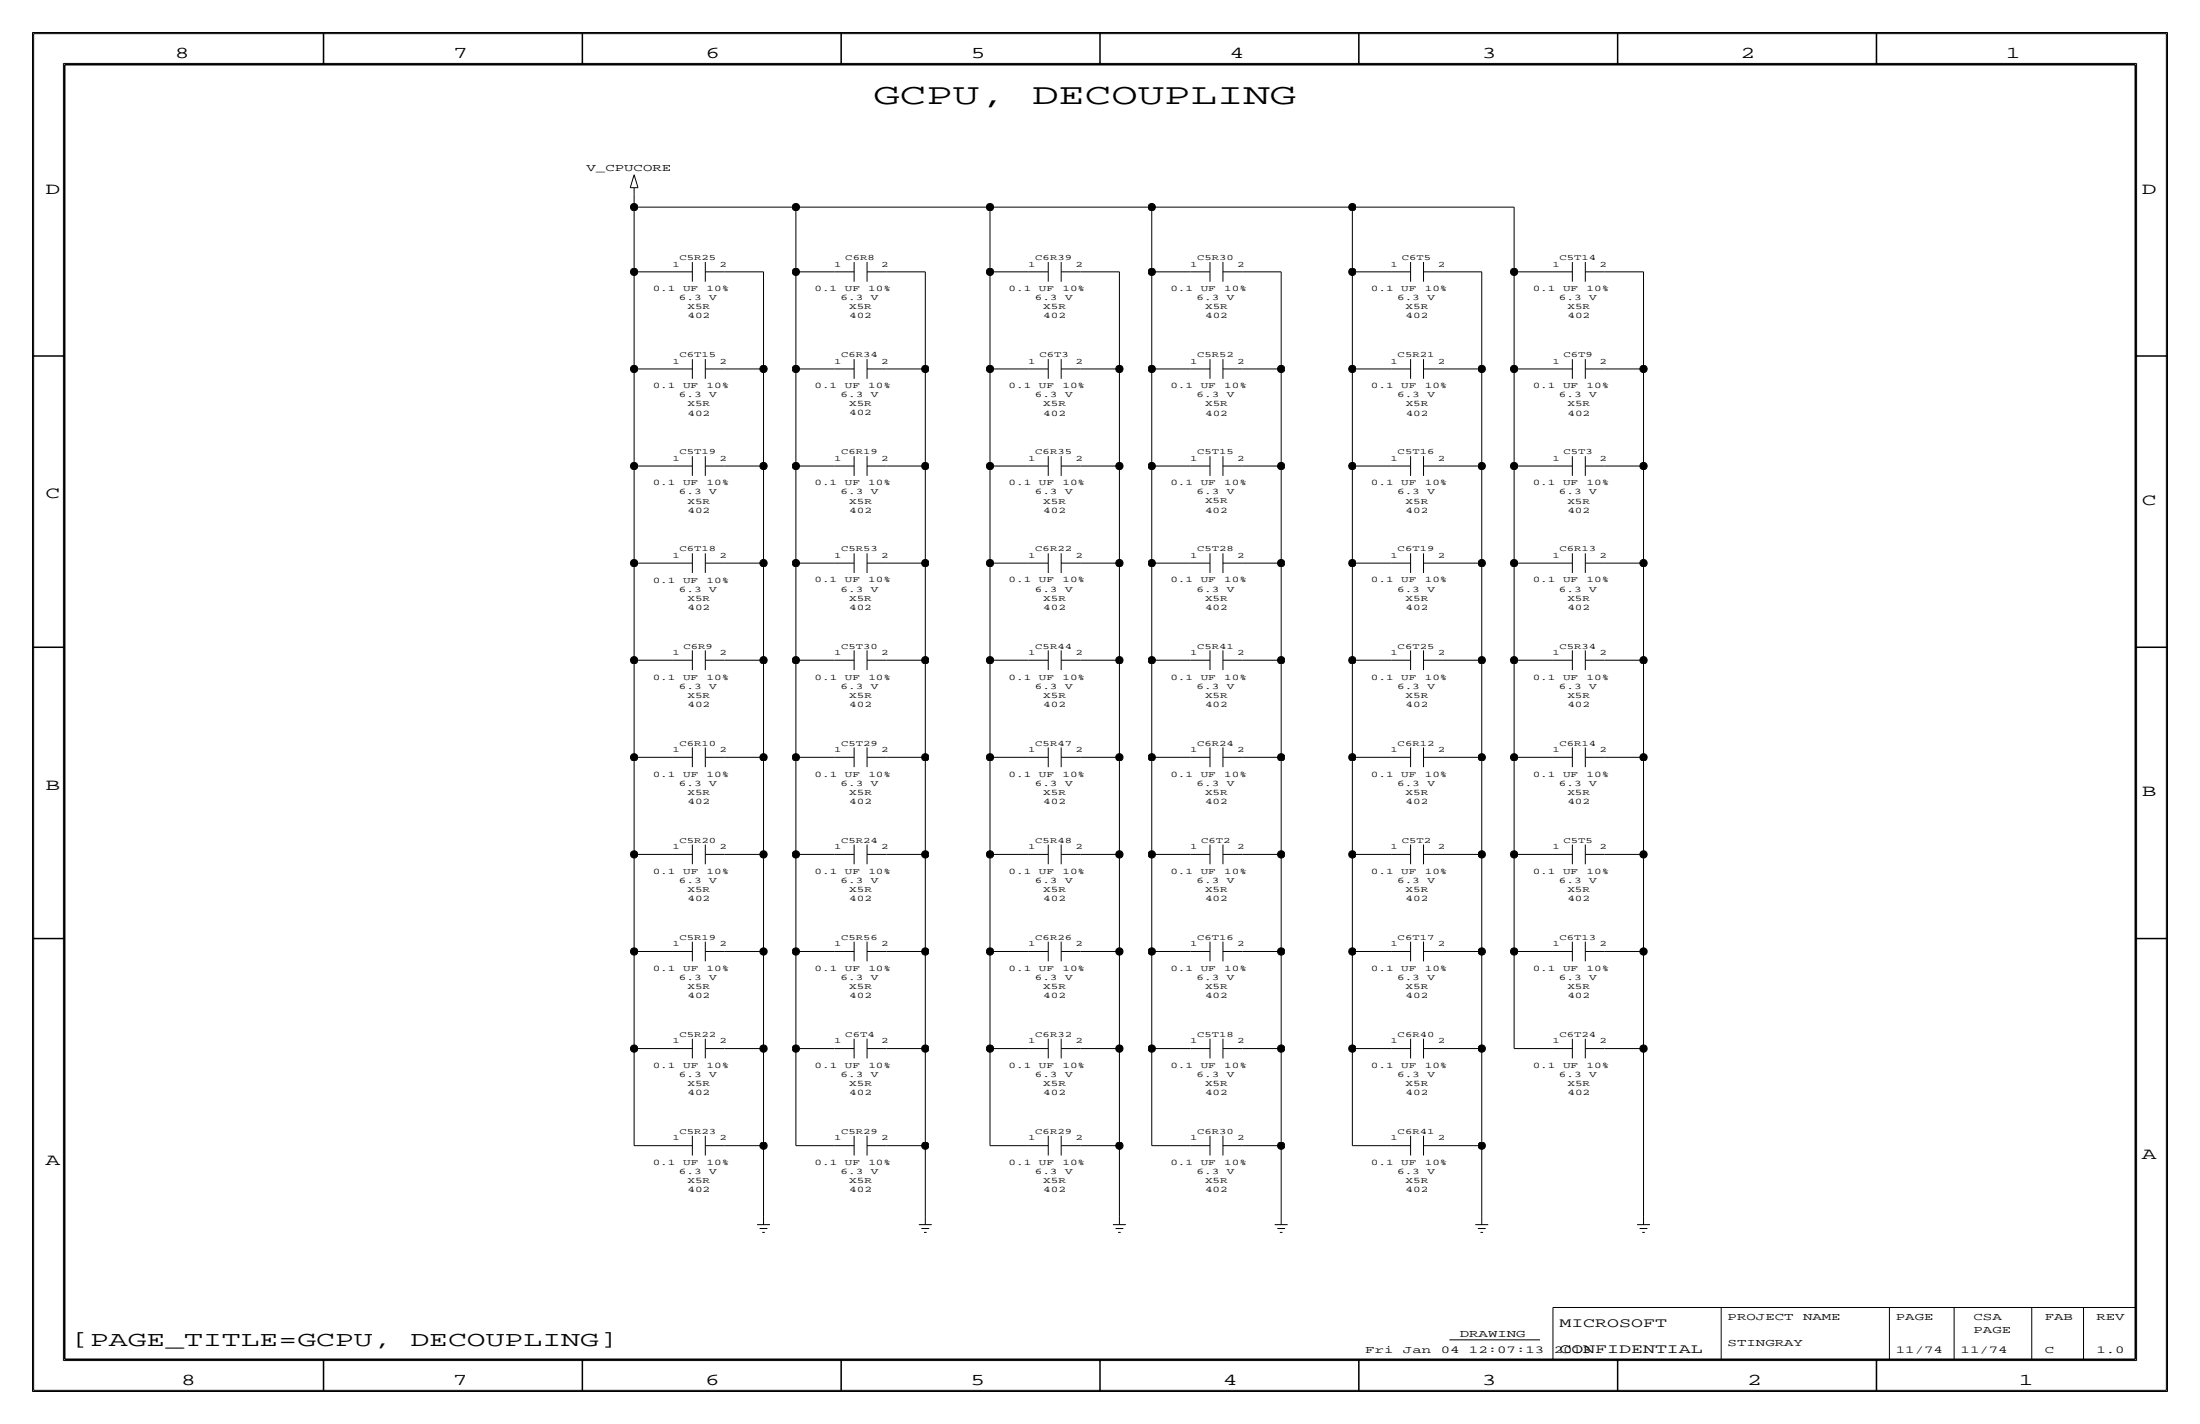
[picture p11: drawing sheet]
<svg xmlns="http://www.w3.org/2000/svg" width="432mm" height="279mm" viewBox="0 0 432 279" stroke-linecap="round" stroke-linejoin="round" font-family="sans-serif">
<!-- layer: Nets -->
<g fill="none" stroke="#000" stroke-width=".2">
<path d="M124.5 38.1v2.5zM124.5 53.3h7.6zM124.5 53.3v19.1zM124.5 40.6v12.7zM124.5 40.6h31.7zM142.2 53.3h7.7zM149.9 53.3v19.1zM156.2 53.3h7.6zM156.2 53.3v19.1zM156.2 40.6v12.7zM156.2 40.6h38.1zM174 53.3h7.6z"/>
<path d="M181.6 53.3v19.1zM194.3 53.3v19.1zM194.3 40.6v12.7zM194.3 40.6h31.8zM194.3 53.3h7.6zM212.1 53.3h7.6zM219.7 53.3v19.1zM226.1 53.3h7.6zM226.1 53.3v19.1zM226.1 40.6v12.7zM226.1 40.6h39.3zM243.8 53.3h7.7z"/>
<path d="M251.5 53.3v19.1zM265.4 53.3h7.6zM265.4 40.6h31.8zM265.4 40.6v12.7zM265.4 53.3v19.1zM283.2 53.3h7.6zM290.8 53.3v19.1zM297.2 53.3h7.6zM297.2 53.3v19.1zM297.2 40.6v12.7zM315 53.3h7.6zM322.6 53.3v19.1z"/>
<path d="M124.5 72.4h7.6zM124.5 72.4v19zM142.2 72.4h7.7zM149.9 72.4v19zM156.2 72.4h7.6zM156.2 72.4v19zM174 72.4h7.6zM181.6 72.4v19zM194.3 72.4v19zM194.3 72.4h7.6zM212.1 72.4h7.6zM219.7 72.4v19z"/>
<path d="M226.1 72.4h7.6zM226.1 72.4v19zM243.8 72.4h7.7zM251.5 72.4v19zM265.4 72.4h7.6zM265.4 72.4v19zM283.2 72.4h7.6zM290.8 72.4v19zM297.2 72.4h7.6zM297.2 72.4v19zM315 72.4h7.6zM322.6 72.4v19z"/>
<path d="M124.5 91.4h7.6zM124.5 91.4v19.1zM142.2 91.4h7.7zM149.9 91.4v19.1zM156.2 91.4h7.6zM156.2 91.4v19.1zM174 91.4h7.6zM181.6 91.4v19.1zM194.3 91.4h7.6zM194.3 91.4v19.1zM212.1 91.4h7.6zM219.7 91.4v19.1z"/>
<path d="M226.1 91.4v19.1zM226.1 91.4h7.6zM243.8 91.4h7.7zM251.5 91.4v19.1zM265.4 91.4h7.6zM265.4 91.4v19.1zM283.2 91.4h7.6zM290.8 91.4v19.1zM297.2 91.4h7.6zM297.2 91.4v19.1zM315 91.4h7.6zM322.6 91.4v19.1z"/>
<path d="M124.5 110.5h7.6zM124.5 110.5v19zM142.2 110.5h7.7zM149.9 110.5v19zM156.2 110.5h7.6zM156.2 110.5v19zM174 110.5h7.6zM181.6 110.5v19zM194.3 110.5v19zM194.3 110.5h7.6zM212.1 110.5h7.6zM219.7 110.5v19z"/>
<path d="M226.1 110.5h7.6zM226.1 110.5v19zM243.8 110.5h7.7zM251.5 110.5v19zM265.4 110.5h7.6zM265.4 110.5v19zM283.2 110.5h7.6zM290.8 110.5v19zM297.2 110.5h7.6zM297.2 110.5v19zM315 110.5h7.6zM322.6 110.5v19z"/>
<path d="M124.5 129.5h7.6zM124.5 129.5v19.1zM142.2 129.5h7.7zM149.9 129.5v19.1zM156.2 129.5h7.6zM156.2 129.5v19.1zM174 129.5h7.6zM181.6 129.5v19.1zM194.3 129.5v19.1zM194.3 129.5h7.6zM212.1 129.5h7.6zM219.7 129.5v19.1z"/>
<path d="M226.1 129.5h7.6zM226.1 129.5v19.1zM243.8 129.5h7.7zM251.5 129.5v19.1zM265.4 129.5h7.6zM265.4 129.5v19.1zM283.2 129.5h7.6zM290.8 129.5v19.1zM297.2 129.5h7.6zM297.2 129.5v19.1zM315 129.5h7.6zM322.6 129.5v19.1z"/>
<path d="M124.5 148.6h7.6zM124.5 148.6v19zM142.2 148.6h7.7zM149.9 148.6v19zM156.2 148.6h7.6zM156.2 148.6v19zM174 148.6h7.6zM181.6 148.6v19zM194.3 148.6h7.6zM194.3 148.6v19zM212.1 148.6h7.6zM219.7 148.6v19z"/>
<path d="M226.1 148.6h7.6zM226.1 148.6v19zM243.8 148.6h7.7zM251.5 148.6v19zM265.4 148.6h7.7zM265.4 148.6v19zM283.2 148.6h7.6zM290.8 148.6v19zM297.2 148.6h7.6zM297.2 148.6v19zM315 148.6h7.6zM322.6 148.6v19z"/>
<path d="M124.5 167.6h7.6zM124.5 167.6v19.1zM142.2 167.6h7.7zM149.9 167.6v19.1zM156.2 167.6h7.6zM156.2 167.6v19.1zM174 167.6h7.6zM181.6 167.6v19.1zM194.3 167.6h7.6zM194.3 167.6v19.1zM212.1 167.6h7.6zM219.7 167.6v19.1z"/>
<path d="M226.1 167.6h7.6zM226.1 167.6v19.1zM243.8 167.6h7.7zM251.5 167.6v19.1zM265.4 167.6h7.7zM265.4 167.6v19.1zM283.2 167.6h7.6zM290.8 167.6v19.1zM297.2 167.6h7.6zM297.2 167.6v19.1zM315 167.6h7.6zM322.6 167.6v19.1z"/>
<path d="M124.5 186.7h7.6zM124.5 186.7v19zM142.2 186.7h7.7zM149.9 186.7v19zM156.2 186.7h7.6zM156.2 186.7v19zM174 186.7h7.6zM181.6 186.7v19zM194.3 186.7h7.6zM194.3 186.7v19zM212.1 186.7h7.6zM219.7 186.7v19z"/>
<path d="M226.1 186.7h7.6zM226.1 186.7v19zM243.8 186.7h7.7zM251.5 186.7v19zM265.4 186.7h7.7zM265.4 186.7v19zM283.2 186.7h7.6zM290.8 186.7v19zM297.2 186.7h7.6zM297.2 186.7v19zM315 186.7h7.6zM322.6 186.7v19z"/>
<path d="M124.5 205.7h7.6zM124.5 205.7v19.1zM142.2 205.7h7.7zM149.9 205.7v19.1zM156.2 205.7h7.6zM156.2 205.7v19.1zM174 205.7h7.6zM181.6 205.7v19.1zM194.3 205.7h7.6zM194.3 205.7v19.1zM212.1 205.7h7.6zM219.7 205.7v19.1z"/>
<path d="M226.1 205.7h7.6zM226.1 205.7v19.1zM243.8 205.7h7.7zM251.5 205.7v19.1zM265.4 205.7h7.7zM265.4 205.7v19.1zM283.2 205.7h7.6zM290.8 205.7v19.1zM297.2 205.7h7.6zM315 205.7h7.6zM322.6 205.7v33.1zM124.5 224.8h7.6z"/>
<path d="M142.2 224.8h7.7zM149.9 224.8v14zM156.2 224.8h7.6zM174 224.8h7.6zM181.6 224.8v14zM194.3 224.8h7.6zM212.1 224.8h7.6zM219.7 224.8v14zM226.1 224.8h7.6zM243.8 224.8h7.7zM251.5 224.8v14zM265.4 224.8h7.7z"/>
<path d="M283.2 224.8h7.6zM290.8 224.8v14z"/>
</g>
<g fill="#000" stroke="#000" stroke-width=".2">
<circle cx="124.5" cy="40.6" r=".72"/>
<circle cx="124.5" cy="53.3" r=".72"/>
<circle cx="156.2" cy="40.6" r=".72"/>
<circle cx="156.2" cy="53.3" r=".72"/>
<circle cx="194.3" cy="40.6" r=".72"/>
<circle cx="194.3" cy="53.3" r=".72"/>
<circle cx="226.1" cy="40.6" r=".72"/>
<circle cx="226.1" cy="53.3" r=".72"/>
<circle cx="265.4" cy="53.3" r=".72"/>
<circle cx="265.4" cy="40.6" r=".72"/>
<circle cx="297.2" cy="53.3" r=".72"/>
<circle cx="124.5" cy="72.4" r=".72"/>
<circle cx="149.9" cy="72.4" r=".72"/>
<circle cx="156.2" cy="72.4" r=".72"/>
<circle cx="181.6" cy="72.4" r=".72"/>
<circle cx="194.3" cy="72.4" r=".72"/>
<circle cx="219.7" cy="72.4" r=".72"/>
<circle cx="226.1" cy="72.4" r=".72"/>
<circle cx="251.5" cy="72.4" r=".72"/>
<circle cx="265.4" cy="72.4" r=".72"/>
<circle cx="290.8" cy="72.4" r=".72"/>
<circle cx="297.2" cy="72.4" r=".72"/>
<circle cx="322.6" cy="72.4" r=".72"/>
<circle cx="124.5" cy="91.4" r=".72"/>
<circle cx="149.9" cy="91.4" r=".72"/>
<circle cx="156.2" cy="91.4" r=".72"/>
<circle cx="181.6" cy="91.4" r=".72"/>
<circle cx="194.3" cy="91.4" r=".72"/>
<circle cx="219.7" cy="91.4" r=".72"/>
<circle cx="226.1" cy="91.4" r=".72"/>
<circle cx="251.5" cy="91.4" r=".72"/>
<circle cx="265.4" cy="91.4" r=".72"/>
<circle cx="290.8" cy="91.4" r=".72"/>
<circle cx="297.2" cy="91.4" r=".72"/>
<circle cx="322.6" cy="91.4" r=".72"/>
<circle cx="124.5" cy="110.5" r=".72"/>
<circle cx="149.9" cy="110.5" r=".72"/>
<circle cx="156.2" cy="110.5" r=".72"/>
<circle cx="181.6" cy="110.5" r=".72"/>
<circle cx="194.3" cy="110.5" r=".72"/>
<circle cx="219.7" cy="110.5" r=".72"/>
<circle cx="226.1" cy="110.5" r=".72"/>
<circle cx="251.5" cy="110.5" r=".72"/>
<circle cx="265.4" cy="110.5" r=".72"/>
<circle cx="290.8" cy="110.5" r=".72"/>
<circle cx="297.2" cy="110.5" r=".72"/>
<circle cx="322.6" cy="110.5" r=".72"/>
<circle cx="124.5" cy="129.5" r=".72"/>
<circle cx="149.9" cy="129.5" r=".72"/>
<circle cx="156.2" cy="129.5" r=".72"/>
<circle cx="181.6" cy="129.5" r=".72"/>
<circle cx="194.3" cy="129.5" r=".72"/>
<circle cx="219.7" cy="129.5" r=".72"/>
<circle cx="226.1" cy="129.5" r=".72"/>
<circle cx="251.5" cy="129.5" r=".72"/>
<circle cx="265.4" cy="129.5" r=".72"/>
<circle cx="290.8" cy="129.5" r=".72"/>
<circle cx="297.2" cy="129.5" r=".72"/>
<circle cx="322.6" cy="129.5" r=".72"/>
<circle cx="124.5" cy="148.6" r=".72"/>
<circle cx="149.9" cy="148.6" r=".72"/>
<circle cx="156.2" cy="148.6" r=".72"/>
<circle cx="181.6" cy="148.6" r=".72"/>
<circle cx="194.3" cy="148.6" r=".72"/>
<circle cx="219.7" cy="148.6" r=".72"/>
<circle cx="226.1" cy="148.6" r=".72"/>
<circle cx="251.5" cy="148.6" r=".72"/>
<circle cx="265.4" cy="148.6" r=".72"/>
<circle cx="290.8" cy="148.6" r=".72"/>
<circle cx="297.2" cy="148.6" r=".72"/>
<circle cx="322.6" cy="148.6" r=".72"/>
<circle cx="124.5" cy="167.6" r=".72"/>
<circle cx="149.9" cy="167.6" r=".72"/>
<circle cx="156.2" cy="167.6" r=".72"/>
<circle cx="181.6" cy="167.6" r=".72"/>
<circle cx="194.3" cy="167.6" r=".72"/>
<circle cx="219.7" cy="167.6" r=".72"/>
<circle cx="226.1" cy="167.6" r=".72"/>
<circle cx="251.5" cy="167.6" r=".72"/>
<circle cx="265.4" cy="167.6" r=".72"/>
<circle cx="290.8" cy="167.6" r=".72"/>
<circle cx="297.2" cy="167.6" r=".72"/>
<circle cx="322.6" cy="167.6" r=".72"/>
<circle cx="124.5" cy="186.7" r=".72"/>
<circle cx="149.9" cy="186.7" r=".72"/>
<circle cx="156.2" cy="186.7" r=".72"/>
<circle cx="181.6" cy="186.7" r=".72"/>
<circle cx="194.3" cy="186.7" r=".72"/>
<circle cx="219.7" cy="186.7" r=".72"/>
<circle cx="226.1" cy="186.7" r=".72"/>
<circle cx="251.5" cy="186.7" r=".72"/>
<circle cx="265.4" cy="186.7" r=".72"/>
<circle cx="290.8" cy="186.7" r=".72"/>
<circle cx="297.2" cy="186.7" r=".72"/>
<circle cx="322.6" cy="186.7" r=".72"/>
<circle cx="124.5" cy="205.7" r=".72"/>
<circle cx="149.9" cy="205.7" r=".72"/>
<circle cx="156.2" cy="205.7" r=".72"/>
<circle cx="181.6" cy="205.7" r=".72"/>
<circle cx="194.3" cy="205.7" r=".72"/>
<circle cx="219.7" cy="205.7" r=".72"/>
<circle cx="226.1" cy="205.7" r=".72"/>
<circle cx="251.5" cy="205.7" r=".72"/>
<circle cx="265.4" cy="205.7" r=".72"/>
<circle cx="290.8" cy="205.7" r=".72"/>
<circle cx="322.6" cy="205.7" r=".72"/>
<circle cx="149.9" cy="224.8" r=".72"/>
<circle cx="181.6" cy="224.8" r=".72"/>
<circle cx="219.7" cy="224.8" r=".72"/>
<circle cx="251.5" cy="224.8" r=".72"/>
<circle cx="290.8" cy="224.8" r=".72"/>
</g>
<!-- layer: Components -->
<g fill="none" stroke="#000" stroke-width=".2">
<path d="M123.7 36.8h1.5zM124.5 34.3l-.8 2.5zM124.5 36.8v1.3zM124.5 34.3l.7 2.5zM132.1 53.3h3.8zM135.9 51.4v3.9zM138.4 53.3h3.8zM138.4 51.4v3.9zM163.8 53.3h3.8zM167.6 51.4v3.9zM170.2 53.3h3.8zM170.2 51.4v3.9z"/>
<path d="M201.9 53.3h3.8zM205.7 51.4v3.9zM208.3 53.3h3.8zM208.3 51.4v3.9zM233.7 53.3h3.8zM237.5 51.4v3.9zM240 53.3h3.8zM240 51.4v3.9zM273 53.3h3.9zM276.9 51.4v3.9zM279.4 53.3h3.8zM279.4 51.4v3.9z"/>
<path d="M304.8 53.3h3.8zM308.6 51.4v3.9zM311.1 53.3h3.9zM311.1 51.4v3.9zM132.1 72.4h3.8zM135.9 70.5v3.8zM138.4 72.4h3.8zM138.4 70.5v3.8zM163.8 72.4h3.8zM167.6 70.5v3.8zM170.2 72.4h3.8zM170.2 70.5v3.8z"/>
<path d="M201.9 72.4h3.8zM205.7 70.5v3.8zM208.3 72.4h3.8zM208.3 70.5v3.8zM233.7 72.4h3.8zM237.5 70.5v3.8zM240 72.4h3.8zM240 70.5v3.8zM273 72.4h3.9zM276.9 70.5v3.8zM279.4 72.4h3.8zM279.4 70.5v3.8z"/>
<path d="M304.8 72.4h3.8zM308.6 70.5v3.8zM311.1 72.4h3.9zM311.1 70.5v3.8zM132.1 91.4h3.8zM135.9 89.5v3.9zM138.4 91.4h3.8zM138.4 89.5v3.9zM163.8 91.4h3.8zM167.6 89.5v3.9zM170.2 91.4h3.8zM170.2 89.5v3.9z"/>
<path d="M201.9 91.4h3.8zM205.7 89.5v3.9zM208.3 91.4h3.8zM208.3 89.5v3.9zM233.7 91.4h3.8zM237.5 89.5v3.9zM240 91.4h3.8zM240 89.5v3.9zM273 91.4h3.9zM276.9 89.5v3.9zM279.4 91.4h3.8zM279.4 89.5v3.9z"/>
<path d="M304.8 91.4h3.8zM308.6 89.5v3.9zM311.1 91.4h3.9zM311.1 89.5v3.9zM132.1 110.5h3.8zM135.9 108.6v3.8zM138.4 110.5h3.8zM138.4 108.6v3.8zM163.8 110.5h3.8zM167.6 108.6v3.8zM170.2 110.5h3.8zM170.2 108.6v3.8z"/>
<path d="M201.9 110.5h3.8zM205.7 108.6v3.8zM208.3 110.5h3.8zM208.3 108.6v3.8zM233.7 110.5h3.8zM237.5 108.6v3.8zM240 110.5h3.8zM240 108.6v3.8zM273 110.5h3.9zM276.9 108.6v3.8zM279.4 110.5h3.8zM279.4 108.6v3.8z"/>
<path d="M304.8 110.5h3.8zM308.6 108.6v3.8zM311.1 110.5h3.9zM311.1 108.6v3.8zM132.1 129.5h3.8zM135.9 127.6v3.9zM138.4 129.5h3.8zM138.4 127.6v3.9zM163.8 129.5h3.8zM167.6 127.6v3.9zM170.2 129.5h3.8zM170.2 127.6v3.9z"/>
<path d="M201.9 129.5h3.8zM205.7 127.6v3.9zM208.3 129.5h3.8zM208.3 127.6v3.9zM233.7 129.5h3.8zM237.5 127.6v3.9zM240 129.5h3.8zM240 127.6v3.9zM273 129.5h3.9zM276.9 127.6v3.9zM279.4 129.5h3.8zM279.4 127.6v3.9z"/>
<path d="M304.8 129.5h3.8zM308.6 127.6v3.9zM311.1 129.5h3.9zM311.1 127.6v3.9zM132.1 148.6h3.8zM135.9 146.7v3.8zM138.4 148.6h3.8zM138.4 146.7v3.8zM163.8 148.6h3.8zM167.6 146.7v3.8zM170.2 148.6h3.8zM170.2 146.7v3.8z"/>
<path d="M201.9 148.6h3.8zM205.7 146.7v3.8zM208.3 148.6h3.8zM208.3 146.7v3.8zM233.7 148.6h3.8zM237.5 146.7v3.8zM240 148.6h3.8zM240 146.7v3.8zM273 148.6h3.9zM276.9 146.7v3.8zM279.4 148.6h3.8zM279.4 146.7v3.8z"/>
<path d="M304.8 148.6h3.8zM308.6 146.7v3.8zM311.1 148.6h3.9zM311.1 146.7v3.8zM132.1 167.6h3.8zM135.9 165.7v3.9zM138.4 167.6h3.8zM138.4 165.7v3.9zM163.8 167.6h3.8zM167.6 165.7v3.9zM170.2 167.6h3.8zM170.2 165.7v3.9z"/>
<path d="M201.9 167.6h3.8zM205.7 165.7v3.9zM208.3 167.6h3.8zM208.3 165.7v3.9zM233.7 167.6h3.8zM237.5 165.7v3.9zM240 167.6h3.8zM240 165.7v3.9zM273 167.6h3.9zM276.9 165.7v3.9zM279.4 167.6h3.8zM279.4 165.7v3.9z"/>
<path d="M304.8 167.6h3.8zM308.6 165.7v3.9zM311.1 167.6h3.9zM311.1 165.7v3.9zM132.1 186.7h3.8zM135.9 184.8v3.8zM138.4 186.7h3.8zM138.4 184.8v3.8zM163.8 186.7h3.8zM167.6 184.8v3.8zM170.2 186.7h3.8zM170.2 184.8v3.8z"/>
<path d="M201.9 186.7h3.8zM205.7 184.8v3.8zM208.3 186.7h3.8zM208.3 184.8v3.8zM233.7 186.7h3.8zM237.5 184.8v3.8zM240 186.7h3.8zM240 184.8v3.8zM273 186.7h3.9zM276.9 184.8v3.8zM279.4 186.7h3.8zM279.4 184.8v3.8z"/>
<path d="M304.8 186.7h3.8zM308.6 184.8v3.8zM311.1 186.7h3.9zM311.1 184.8v3.8zM132.1 205.7h3.8zM135.9 203.8v3.9zM138.4 205.7h3.8zM138.4 203.8v3.9zM163.8 205.7h3.8zM167.6 203.8v3.9zM170.2 205.7h3.8zM170.2 203.8v3.9z"/>
<path d="M201.9 205.7h3.8zM205.7 203.8v3.9zM208.3 205.7h3.8zM208.3 203.8v3.9zM233.7 205.7h3.8zM237.5 203.8v3.9zM240 205.7h3.8zM240 203.8v3.9zM273 205.7h3.9zM276.9 203.8v3.9zM279.4 205.7h3.8zM279.4 203.8v3.9z"/>
<path d="M304.8 205.7h3.8zM308.6 203.8v3.9zM311.1 205.7h3.9zM311.1 203.8v3.9zM132.1 224.8h3.8zM135.9 222.9v3.8zM138.4 224.8h3.8zM138.4 222.9v3.8zM149.9 238.8v1.5zM163.8 224.8h3.8zM167.6 222.9v3.8zM170.2 224.8h3.8z"/>
<path d="M170.2 222.9v3.8zM181.6 238.8v1.5zM201.9 224.8h3.8zM205.7 222.9v3.8zM208.3 224.8h3.8zM208.3 222.9v3.8zM219.7 238.8v1.5zM233.7 224.8h3.8zM237.5 222.9v3.8zM240 224.8h3.8zM240 222.9v3.8zM251.5 238.8v1.5z"/>
<path d="M273 224.8h3.9zM276.9 222.9v3.8zM279.4 224.8h3.8zM279.4 222.9v3.8zM290.8 238.8v1.5zM322.6 238.8v1.5zM148.6 240.3h2.5zM149.1 241h1.5zM149.6 241.8h.5zM180.3 240.3h2.6zM180.8 241h1.6zM181.4 241.8h.5z"/>
<path d="M218.4 240.3h2.6zM218.9 241h1.6zM219.5 241.8h.5zM250.2 240.3h2.5zM250.7 241h1.5zM251.2 241.8h.5zM289.6 240.3h2.5zM290.1 241h1.5zM290.6 241.8h.5zM321.3 240.3h2.5zM321.8 241h1.5zM322.3 241.8h.5z"/>
<path d="M284.5 262.9h17.8z"/>
</g>
<!-- layer: Page Border and Title Block -->
<g fill="none" stroke="#000" stroke-width=".3">
<path d="M6.3 6.3v266.7zM6.4 6.3h419zM12.7 12.7h406.4zM12.7 12.7v254zM63.5 6.3v6.4zM114.3 6.3v6.4zM165.1 6.3v6.4zM215.9 6.3v6.4zM266.7 6.3v6.4zM317.5 6.3v6.4zM368.3 6.3v6.4zM419.1 12.7v254z"/>
<path d="M425.4 6.3v266.7zM6.3 69.8h6.4zM419.1 69.8h6.3zM6.3 127h6.4zM419.1 127h6.3zM6.3 184.1h6.4zM419.1 184.1h6.3zM6.4 273h419zM12.7 266.7h406.4zM63.5 266.7v6.3zM114.3 266.7v6.3zM165.1 266.7v6.3z"/>
<path d="M215.9 266.7v6.3zM266.7 266.7v6.3zM317.5 266.7v6.3zM368.3 266.7v6.3z"/>
</g>
<g fill="none" stroke="#000" stroke-width=".2">
<path d="M6.6 6.6h418.6zM6.6 6.6v266.2zM12.4 12.4v254.6zM12.4 12.4h407zM419.4 12.4v254.6zM425.2 6.6v266.2zM304.8 256.5v10.2zM304.8 256.5h114.3zM337.8 256.5v10.2zM370.8 256.5v10.2zM383.5 256.5v10.2zM398.8 256.5v10.2z"/>
<path d="M408.9 256.5v10.2zM6.6 272.8h418.6zM12.4 267h407z"/>
</g>
<g font-size="5.8">
<text x="171.4" y="20.3">GCPU,</text>
<text x="202.6" y="20.3">DECOUPLING</text>
</g>
<g font-size="4.2">
<text x="14" y="264.2">[PAGE_TITLE=GCPU,</text>
<text x="80.6" y="264.2">DECOUPLING]</text>
</g>
<g font-size="3.3">
<text x="34.3" y="11.4">8</text>
<text x="88.9" y="11.4">7</text>
<text x="138.5" y="11.4">6</text>
<text x="190.5" y="11.4">5</text>
<text x="241.3" y="11.4">4</text>
<text x="290.8" y="11.4">3</text>
<text x="341.6" y="11.4">2</text>
<text x="393.7" y="11.4">1</text>
<text x="8.9" y="38.1">D</text>
<text x="420.4" y="38.1">D</text>
<text x="8.9" y="97.8">C</text>
<text x="420.4" y="99.1">C</text>
<text x="8.9" y="154.9">B</text>
<text x="420.4" y="156.2">B</text>
<text x="420.4" y="227.3">A</text>
<text x="8.9" y="228.6">A</text>
<text x="35.6" y="271.8">8</text>
<text x="88.9" y="271.8">7</text>
<text x="138.4" y="271.8">6</text>
<text x="190.5" y="271.8">5</text>
<text x="240" y="271.8">4</text>
<text x="290.8" y="271.8">3</text>
<text x="342.9" y="271.8">2</text>
<text x="396.2" y="271.8">1</text>
</g>
<g font-size="2.6">
<text x="306.1" y="260.4">MICROSOFT</text>
<text x="306.1" y="265.4">CONFIDENTIAL</text>
</g>
<g font-size="2.1">
<text x="115.1" y="33.6">V_CPUCORE</text>
<text x="286.5" y="262.4">DRAWING</text>
<text x="339.1" y="259.1">PROJECT</text>
<text x="353.9" y="259.1">NAME</text>
<text x="372.1" y="259.1">PAGE</text>
<text x="387.4" y="259.1">CSA</text>
<text x="387.4" y="261.6">PAGE</text>
<text x="401.3" y="259.1">FAB</text>
<text x="411.5" y="259.1">REV</text>
<text x="268" y="265.4">Fri</text>
<text x="275.4" y="265.4">Jan</text>
<text x="282.8" y="265.4">04</text>
<text x="288.3" y="265.4">12:07:13</text>
<text x="305" y="265.4">2013</text>
<text x="339.1" y="264.2">STINGRAY</text>
<text x="372.1" y="265.4">11/74</text>
<text x="384.8" y="265.4">11/74</text>
<text x="401.3" y="265.4">C</text>
<text x="411.5" y="265.4">1.0</text>
</g>
<g font-size="1.7">
<text x="128.1" y="57.1">0.1</text>
<text x="133.2" y="58.9">6.3</text>
<text x="134.1" y="57.1">UF</text>
<text x="138.7" y="57.1">10%</text>
<text x="139.2" y="58.9">V</text>
<text x="159.9" y="57.1">0.1</text>
<text x="165" y="58.9">6.3</text>
<text x="165.8" y="57.1">UF</text>
<text x="170.4" y="57.1">10%</text>
<text x="170.9" y="58.9">V</text>
<text x="198" y="57.1">0.1</text>
<text x="203.1" y="58.9">6.3</text>
<text x="203.9" y="57.1">UF</text>
<text x="208.5" y="57.1">10%</text>
<text x="209.1" y="58.9">V</text>
<text x="229.7" y="57.2">0.1</text>
<text x="234.8" y="58.9">6.3</text>
<text x="235.7" y="57.2">UF</text>
<text x="240.3" y="57.2">10%</text>
<text x="240.8" y="58.9">V</text>
<text x="269.1" y="57.1">0.1</text>
<text x="274.2" y="58.9">6.3</text>
<text x="275" y="57.1">UF</text>
<text x="279.7" y="57.1">10%</text>
<text x="280.2" y="58.9">V</text>
<text x="300.8" y="57.1">0.1</text>
<text x="306" y="58.9">6.3</text>
<text x="306.8" y="57.1">UF</text>
<text x="311.4" y="57.1">10%</text>
<text x="311.9" y="58.9">V</text>
<text x="134.9" y="60.7">X5R</text>
<text x="134.9" y="62.5">402</text>
<text x="166.7" y="62.5">402</text>
<text x="166.7" y="60.7">X5R</text>
<text x="204.8" y="62.5">402</text>
<text x="204.8" y="60.7">X5R</text>
<text x="236.5" y="60.7">X5R</text>
<text x="236.5" y="62.5">402</text>
<text x="275.9" y="60.7">X5R</text>
<text x="275.9" y="62.5">402</text>
<text x="307.6" y="62.5">402</text>
<text x="307.6" y="60.7">X5R</text>
<text x="128.1" y="76.2">0.1</text>
<text x="133.2" y="78">6.3</text>
<text x="134.1" y="76.2">UF</text>
<text x="138.7" y="76.2">10%</text>
<text x="139.2" y="78">V</text>
<text x="159.9" y="76.2">0.1</text>
<text x="165" y="78">6.3</text>
<text x="165.8" y="76.2">UF</text>
<text x="170.4" y="76.2">10%</text>
<text x="170.9" y="78">V</text>
<text x="198" y="76.2">0.1</text>
<text x="203.1" y="78">6.3</text>
<text x="203.9" y="76.2">UF</text>
<text x="208.5" y="76.2">10%</text>
<text x="209.1" y="78">V</text>
<text x="229.7" y="76.2">0.1</text>
<text x="234.8" y="78">6.3</text>
<text x="235.7" y="76.2">UF</text>
<text x="240.3" y="76.2">10%</text>
<text x="240.8" y="78">V</text>
<text x="269.1" y="76.2">0.1</text>
<text x="274.2" y="78">6.3</text>
<text x="275" y="76.2">UF</text>
<text x="279.7" y="76.2">10%</text>
<text x="280.2" y="78">V</text>
<text x="300.8" y="76.2">0.1</text>
<text x="306" y="78">6.3</text>
<text x="306.8" y="76.2">UF</text>
<text x="311.4" y="76.2">10%</text>
<text x="311.9" y="78">V</text>
<text x="134.9" y="81.5">402</text>
<text x="134.9" y="79.7">X5R</text>
<text x="166.7" y="81.5">402</text>
<text x="166.7" y="79.7">X5R</text>
<text x="204.8" y="81.5">402</text>
<text x="204.8" y="79.8">X5R</text>
<text x="236.5" y="81.5">402</text>
<text x="236.5" y="79.8">X5R</text>
<text x="275.9" y="81.5">402</text>
<text x="275.9" y="79.8">X5R</text>
<text x="307.6" y="81.5">402</text>
<text x="307.6" y="79.7">X5R</text>
<text x="128.1" y="95.2">0.1</text>
<text x="134.1" y="95.2">UF</text>
<text x="138.7" y="95.2">10%</text>
<text x="159.9" y="95.2">0.1</text>
<text x="165.8" y="95.2">UF</text>
<text x="170.4" y="95.2">10%</text>
<text x="198" y="95.2">0.1</text>
<text x="203.9" y="95.2">UF</text>
<text x="208.5" y="95.2">10%</text>
<text x="229.7" y="95.2">0.1</text>
<text x="235.7" y="95.2">UF</text>
<text x="240.3" y="95.2">10%</text>
<text x="269.1" y="95.2">0.1</text>
<text x="275" y="95.2">UF</text>
<text x="279.6" y="95.2">10%</text>
<text x="300.8" y="95.2">0.1</text>
<text x="306.8" y="95.2">UF</text>
<text x="311.4" y="95.2">10%</text>
<text x="133.2" y="97">6.3</text>
<text x="134.9" y="98.8">X5R</text>
<text x="134.9" y="100.6">402</text>
<text x="139.2" y="97">V</text>
<text x="165" y="97">6.3</text>
<text x="166.7" y="100.6">402</text>
<text x="166.7" y="98.8">X5R</text>
<text x="170.9" y="97">V</text>
<text x="203.1" y="97">6.3</text>
<text x="204.8" y="100.6">402</text>
<text x="204.8" y="98.8">X5R</text>
<text x="209" y="97">V</text>
<text x="234.8" y="97">6.3</text>
<text x="236.5" y="98.8">X5R</text>
<text x="236.5" y="100.6">402</text>
<text x="240.8" y="97">V</text>
<text x="274.2" y="97">6.3</text>
<text x="275.9" y="98.8">X5R</text>
<text x="275.9" y="100.6">402</text>
<text x="280.2" y="97">V</text>
<text x="306" y="97">6.3</text>
<text x="307.6" y="98.8">X5R</text>
<text x="307.6" y="100.6">402</text>
<text x="311.9" y="97">V</text>
<text x="128.1" y="114.3">0.1</text>
<text x="133.2" y="116.1">6.3</text>
<text x="134.1" y="114.3">UF</text>
<text x="134.9" y="117.8">X5R</text>
<text x="134.9" y="119.6">402</text>
<text x="138.7" y="114.3">10%</text>
<text x="139.2" y="116.1">V</text>
<text x="159.9" y="114.3">0.1</text>
<text x="165" y="116.1">6.3</text>
<text x="165.8" y="114.3">UF</text>
<text x="166.7" y="119.6">402</text>
<text x="166.7" y="117.8">X5R</text>
<text x="170.4" y="114.3">10%</text>
<text x="170.9" y="116.1">V</text>
<text x="198" y="114.3">0.1</text>
<text x="203.1" y="116.1">6.3</text>
<text x="203.9" y="114.3">UF</text>
<text x="204.8" y="119.6">402</text>
<text x="204.8" y="117.8">X5R</text>
<text x="208.5" y="114.3">10%</text>
<text x="209" y="116.1">V</text>
<text x="229.7" y="114.3">0.1</text>
<text x="234.8" y="116.1">6.3</text>
<text x="235.7" y="114.3">UF</text>
<text x="236.5" y="119.6">402</text>
<text x="236.5" y="117.8">X5R</text>
<text x="240.3" y="114.3">10%</text>
<text x="240.8" y="116.1">V</text>
<text x="269.1" y="114.3">0.1</text>
<text x="274.2" y="116.1">6.3</text>
<text x="275" y="114.3">UF</text>
<text x="275.9" y="117.8">X5R</text>
<text x="275.9" y="119.6">402</text>
<text x="279.6" y="114.3">10%</text>
<text x="280.2" y="116.1">V</text>
<text x="300.8" y="114.3">0.1</text>
<text x="306" y="116.1">6.3</text>
<text x="306.8" y="114.3">UF</text>
<text x="307.6" y="117.8">X5R</text>
<text x="307.6" y="119.6">402</text>
<text x="311.4" y="114.3">10%</text>
<text x="311.9" y="116.1">V</text>
<text x="128.1" y="133.3">0.1</text>
<text x="133.2" y="135.1">6.3</text>
<text x="134.1" y="133.3">UF</text>
<text x="134.9" y="136.9">X5R</text>
<text x="138.7" y="133.3">10%</text>
<text x="139.2" y="135.1">V</text>
<text x="159.9" y="133.3">0.1</text>
<text x="165" y="135.1">6.3</text>
<text x="165.8" y="133.3">UF</text>
<text x="166.7" y="136.9">X5R</text>
<text x="170.4" y="133.3">10%</text>
<text x="170.9" y="135.1">V</text>
<text x="198" y="133.3">0.1</text>
<text x="203.1" y="135.1">6.3</text>
<text x="203.9" y="133.3">UF</text>
<text x="204.8" y="136.9">X5R</text>
<text x="208.5" y="133.3">10%</text>
<text x="209" y="135.1">V</text>
<text x="229.7" y="133.3">0.1</text>
<text x="234.8" y="135.1">6.3</text>
<text x="235.7" y="133.3">UF</text>
<text x="236.5" y="136.9">X5R</text>
<text x="240.3" y="133.3">10%</text>
<text x="240.8" y="135.1">V</text>
<text x="269.1" y="133.3">0.1</text>
<text x="274.2" y="135.1">6.3</text>
<text x="275" y="133.3">UF</text>
<text x="275.9" y="136.9">X5R</text>
<text x="279.6" y="133.3">10%</text>
<text x="280.2" y="135.1">V</text>
<text x="300.8" y="133.3">0.1</text>
<text x="306" y="135.1">6.3</text>
<text x="306.8" y="133.3">UF</text>
<text x="307.6" y="136.9">X5R</text>
<text x="311.4" y="133.3">10%</text>
<text x="311.9" y="135.1">V</text>
<text x="134.9" y="138.7">402</text>
<text x="166.7" y="138.7">402</text>
<text x="204.8" y="138.7">402</text>
<text x="236.5" y="138.7">402</text>
<text x="275.9" y="138.7">402</text>
<text x="307.6" y="138.7">402</text>
<text x="128.1" y="152.4">0.1</text>
<text x="133.2" y="154.2">6.3</text>
<text x="134.1" y="152.4">UF</text>
<text x="134.9" y="156">X5R</text>
<text x="138.7" y="152.4">10%</text>
<text x="139.2" y="154.2">V</text>
<text x="159.9" y="152.4">0.1</text>
<text x="165" y="154.2">6.3</text>
<text x="165.8" y="152.4">UF</text>
<text x="166.7" y="155.9">X5R</text>
<text x="170.4" y="152.4">10%</text>
<text x="170.9" y="154.2">V</text>
<text x="198" y="152.4">0.1</text>
<text x="203.1" y="154.2">6.3</text>
<text x="203.9" y="152.4">UF</text>
<text x="204.8" y="155.9">X5R</text>
<text x="208.5" y="152.4">10%</text>
<text x="209" y="154.2">V</text>
<text x="229.7" y="152.4">0.1</text>
<text x="234.8" y="154.2">6.3</text>
<text x="235.7" y="152.4">UF</text>
<text x="236.5" y="155.9">X5R</text>
<text x="240.3" y="152.4">10%</text>
<text x="240.8" y="154.2">V</text>
<text x="269.1" y="152.4">0.1</text>
<text x="274.2" y="154.2">6.3</text>
<text x="275" y="152.4">UF</text>
<text x="275.9" y="155.9">X5R</text>
<text x="279.6" y="152.4">10%</text>
<text x="280.2" y="154.2">V</text>
<text x="300.8" y="152.4">0.1</text>
<text x="306" y="154.2">6.3</text>
<text x="306.8" y="152.4">UF</text>
<text x="307.6" y="155.9">X5R</text>
<text x="311.4" y="152.4">10%</text>
<text x="311.9" y="154.2">V</text>
<text x="134.9" y="157.7">402</text>
<text x="166.7" y="157.7">402</text>
<text x="204.8" y="157.7">402</text>
<text x="236.5" y="157.7">402</text>
<text x="275.9" y="157.7">402</text>
<text x="307.6" y="157.7">402</text>
<text x="128.1" y="171.4">0.1</text>
<text x="133.2" y="173.2">6.3</text>
<text x="134.1" y="171.4">UF</text>
<text x="138.7" y="171.4">10%</text>
<text x="139.2" y="173.2">V</text>
<text x="159.9" y="171.4">0.1</text>
<text x="165" y="173.2">6.3</text>
<text x="165.8" y="171.4">UF</text>
<text x="170.4" y="171.4">10%</text>
<text x="170.9" y="173.2">V</text>
<text x="198" y="171.4">0.1</text>
<text x="203.1" y="173.2">6.3</text>
<text x="203.9" y="171.4">UF</text>
<text x="208.5" y="171.4">10%</text>
<text x="209" y="173.2">V</text>
<text x="229.7" y="171.4">0.1</text>
<text x="234.8" y="173.2">6.3</text>
<text x="235.7" y="171.4">UF</text>
<text x="240.3" y="171.4">10%</text>
<text x="240.8" y="173.2">V</text>
<text x="269.1" y="171.4">0.1</text>
<text x="274.2" y="173.2">6.3</text>
<text x="275" y="171.4">UF</text>
<text x="279.6" y="171.4">10%</text>
<text x="280.2" y="173.2">V</text>
<text x="300.8" y="171.4">0.1</text>
<text x="306" y="173.2">6.3</text>
<text x="306.8" y="171.4">UF</text>
<text x="311.4" y="171.4">10%</text>
<text x="311.9" y="173.2">V</text>
<text x="134.9" y="175">X5R</text>
<text x="134.9" y="176.8">402</text>
<text x="166.7" y="176.8">402</text>
<text x="166.7" y="175">X5R</text>
<text x="204.8" y="176.8">402</text>
<text x="204.8" y="175">X5R</text>
<text x="236.5" y="175">X5R</text>
<text x="236.5" y="176.8">402</text>
<text x="275.9" y="175">X5R</text>
<text x="275.9" y="176.8">402</text>
<text x="307.6" y="176.8">402</text>
<text x="307.6" y="175">X5R</text>
<text x="128.1" y="190.5">0.1</text>
<text x="134.1" y="190.5">UF</text>
<text x="138.7" y="190.5">10%</text>
<text x="159.9" y="190.5">0.1</text>
<text x="165.8" y="190.5">UF</text>
<text x="170.4" y="190.5">10%</text>
<text x="198" y="190.5">0.1</text>
<text x="203.9" y="190.5">UF</text>
<text x="208.5" y="190.5">10%</text>
<text x="229.7" y="190.5">0.1</text>
<text x="235.7" y="190.5">UF</text>
<text x="240.3" y="190.5">10%</text>
<text x="269.1" y="190.5">0.1</text>
<text x="275" y="190.5">UF</text>
<text x="279.6" y="190.5">10%</text>
<text x="300.8" y="190.5">0.1</text>
<text x="306.8" y="190.5">UF</text>
<text x="311.4" y="190.5">10%</text>
<text x="133.2" y="192.3">6.3</text>
<text x="134.9" y="195.8">402</text>
<text x="134.9" y="194.1">X5R</text>
<text x="139.2" y="192.3">V</text>
<text x="165" y="192.3">6.3</text>
<text x="166.7" y="195.8">402</text>
<text x="166.7" y="194">X5R</text>
<text x="170.9" y="192.3">V</text>
<text x="203.1" y="192.3">6.3</text>
<text x="204.8" y="194">X5R</text>
<text x="204.8" y="195.8">402</text>
<text x="209" y="192.3">V</text>
<text x="234.8" y="192.3">6.3</text>
<text x="236.5" y="194">X5R</text>
<text x="236.5" y="195.8">402</text>
<text x="240.8" y="192.3">V</text>
<text x="274.2" y="192.3">6.3</text>
<text x="275.9" y="194">X5R</text>
<text x="275.9" y="195.8">402</text>
<text x="280.2" y="192.3">V</text>
<text x="306" y="192.3">6.3</text>
<text x="307.6" y="194">X5R</text>
<text x="307.6" y="195.8">402</text>
<text x="311.9" y="192.3">V</text>
<text x="128.1" y="209.6">0.1</text>
<text x="134.1" y="209.6">UF</text>
<text x="138.7" y="209.5">10%</text>
<text x="159.9" y="209.5">0.1</text>
<text x="165.8" y="209.5">UF</text>
<text x="170.4" y="209.5">10%</text>
<text x="198" y="209.5">0.1</text>
<text x="203.9" y="209.5">UF</text>
<text x="208.5" y="209.5">10%</text>
<text x="229.7" y="209.5">0.1</text>
<text x="235.7" y="209.5">UF</text>
<text x="240.3" y="209.5">10%</text>
<text x="269.1" y="209.5">0.1</text>
<text x="275" y="209.5">UF</text>
<text x="279.7" y="209.5">10%</text>
<text x="300.8" y="209.5">0.1</text>
<text x="306.8" y="209.5">UF</text>
<text x="311.4" y="209.5">10%</text>
<text x="133.2" y="211.3">6.3</text>
<text x="134.9" y="214.9">402</text>
<text x="134.9" y="213.1">X5R</text>
<text x="139.2" y="211.3">V</text>
<text x="165" y="211.3">6.3</text>
<text x="166.7" y="214.9">402</text>
<text x="166.7" y="213.1">X5R</text>
<text x="170.9" y="211.3">V</text>
<text x="203.1" y="211.3">6.3</text>
<text x="204.8" y="214.9">402</text>
<text x="204.8" y="213.1">X5R</text>
<text x="209" y="211.3">V</text>
<text x="234.8" y="211.3">6.3</text>
<text x="236.5" y="214.9">402</text>
<text x="236.5" y="213.1">X5R</text>
<text x="240.8" y="211.3">V</text>
<text x="274.2" y="211.3">6.3</text>
<text x="275.9" y="213.1">X5R</text>
<text x="275.9" y="214.9">402</text>
<text x="280.2" y="211.3">V</text>
<text x="306" y="211.3">6.3</text>
<text x="307.6" y="214.9">402</text>
<text x="307.6" y="213.1">X5R</text>
<text x="311.9" y="211.3">V</text>
<text x="128.1" y="228.6">0.1</text>
<text x="133.2" y="230.4">6.3</text>
<text x="134.1" y="228.6">UF</text>
<text x="134.9" y="232.2">X5R</text>
<text x="134.9" y="233.9">402</text>
<text x="138.7" y="228.6">10%</text>
<text x="139.2" y="230.4">V</text>
<text x="159.9" y="228.6">0.1</text>
<text x="165" y="230.4">6.3</text>
<text x="165.8" y="228.6">UF</text>
<text x="166.7" y="232.1">X5R</text>
<text x="166.7" y="233.9">402</text>
<text x="170.4" y="228.6">10%</text>
<text x="170.9" y="230.4">V</text>
<text x="198" y="228.6">0.1</text>
<text x="203.1" y="230.4">6.3</text>
<text x="203.9" y="228.6">UF</text>
<text x="204.8" y="232.1">X5R</text>
<text x="204.8" y="233.9">402</text>
<text x="208.5" y="228.6">10%</text>
<text x="209" y="230.4">V</text>
<text x="229.7" y="228.6">0.1</text>
<text x="234.8" y="230.4">6.3</text>
<text x="235.7" y="228.6">UF</text>
<text x="236.5" y="232.1">X5R</text>
<text x="236.5" y="233.9">402</text>
<text x="240.3" y="228.6">10%</text>
<text x="240.8" y="230.4">V</text>
<text x="269.1" y="228.6">0.1</text>
<text x="274.2" y="230.4">6.3</text>
<text x="275" y="228.6">UF</text>
<text x="275.9" y="232.1">X5R</text>
<text x="275.9" y="233.9">402</text>
<text x="279.7" y="228.6">10%</text>
<text x="280.2" y="230.4">V</text>
</g>
<g font-size="1.6">
<text x="132" y="52.3">1</text>
<text x="133.3" y="51.1">C5R25</text>
<text x="141.2" y="52.3">2</text>
<text x="163.7" y="52.3">1</text>
<text x="165.9" y="51">C6R8</text>
<text x="173" y="52.3">2</text>
<text x="201.8" y="52.3">1</text>
<text x="203.2" y="51">C6R39</text>
<text x="211.1" y="52.3">2</text>
<text x="233.6" y="52.3">1</text>
<text x="234.9" y="51.1">C5R30</text>
<text x="242.8" y="52.3">2</text>
<text x="272.9" y="52.3">1</text>
<text x="275.1" y="51.1">C6T5</text>
<text x="282.2" y="52.3">2</text>
<text x="304.7" y="52.3">1</text>
<text x="306.1" y="51">C5T14</text>
<text x="313.9" y="52.3">2</text>
<text x="132" y="71.4">1</text>
<text x="133.3" y="70.1">C6T15</text>
<text x="141.2" y="71.4">2</text>
<text x="163.7" y="71.4">1</text>
<text x="165.1" y="70.1">C6R34</text>
<text x="173" y="71.4">2</text>
<text x="201.8" y="71.4">1</text>
<text x="204" y="70.1">C6T3</text>
<text x="211.1" y="71.4">2</text>
<text x="233.6" y="71.4">1</text>
<text x="234.9" y="70.1">C5R52</text>
<text x="242.8" y="71.4">2</text>
<text x="272.9" y="71.4">1</text>
<text x="274.3" y="70.1">C5R21</text>
<text x="282.2" y="71.4">2</text>
<text x="304.7" y="71.4">1</text>
<text x="306.9" y="70.1">C6T9</text>
<text x="313.9" y="71.4">2</text>
<text x="133.3" y="89.2">C5T19</text>
<text x="165.1" y="89.1">C6R19</text>
<text x="203.2" y="89.1">C6R35</text>
<text x="235" y="89.1">C5T15</text>
<text x="274.3" y="89.1">C5T16</text>
<text x="306.9" y="89.1">C5T3</text>
<text x="132" y="90.4">1</text>
<text x="141.2" y="90.4">2</text>
<text x="163.7" y="90.4">1</text>
<text x="173" y="90.4">2</text>
<text x="201.8" y="90.4">1</text>
<text x="211.1" y="90.4">2</text>
<text x="233.6" y="90.4">1</text>
<text x="242.8" y="90.4">2</text>
<text x="272.9" y="90.4">1</text>
<text x="282.2" y="90.4">2</text>
<text x="304.7" y="90.4">1</text>
<text x="313.9" y="90.4">2</text>
<text x="132" y="109.5">1</text>
<text x="133.3" y="108.2">C6T18</text>
<text x="141.2" y="109.5">2</text>
<text x="163.7" y="109.5">1</text>
<text x="165.1" y="108.2">C5R53</text>
<text x="173" y="109.5">2</text>
<text x="201.8" y="109.5">1</text>
<text x="203.2" y="108.2">C6R22</text>
<text x="211.1" y="109.5">2</text>
<text x="233.6" y="109.5">1</text>
<text x="235" y="108.2">C5T28</text>
<text x="242.8" y="109.5">2</text>
<text x="272.9" y="109.5">1</text>
<text x="274.3" y="108.2">C6T19</text>
<text x="282.2" y="109.5">2</text>
<text x="304.7" y="109.5">1</text>
<text x="306.1" y="108.2">C6R13</text>
<text x="313.9" y="109.5">2</text>
<text x="132" y="128.5">1</text>
<text x="134.2" y="127.3">C6R9</text>
<text x="141.2" y="128.5">2</text>
<text x="163.7" y="128.5">1</text>
<text x="165.1" y="127.2">C5T30</text>
<text x="173" y="128.5">2</text>
<text x="201.8" y="128.5">1</text>
<text x="203.2" y="127.2">C5R44</text>
<text x="211.1" y="128.5">2</text>
<text x="233.6" y="128.5">1</text>
<text x="235" y="127.2">C5R41</text>
<text x="242.8" y="128.5">2</text>
<text x="272.9" y="128.5">1</text>
<text x="274.3" y="127.2">C6T25</text>
<text x="282.2" y="128.5">2</text>
<text x="304.7" y="128.5">1</text>
<text x="306.1" y="127.2">C5R34</text>
<text x="313.9" y="128.5">2</text>
<text x="132" y="147.6">1</text>
<text x="133.3" y="146.3">C6R10</text>
<text x="141.2" y="147.6">2</text>
<text x="163.7" y="147.6">1</text>
<text x="165.1" y="146.3">C5T29</text>
<text x="173" y="147.6">2</text>
<text x="201.8" y="147.6">1</text>
<text x="203.2" y="146.3">C5R47</text>
<text x="211.1" y="147.6">2</text>
<text x="233.6" y="147.6">1</text>
<text x="235" y="146.3">C6R24</text>
<text x="242.8" y="147.6">2</text>
<text x="272.9" y="147.6">1</text>
<text x="274.3" y="146.3">C6R12</text>
<text x="282.2" y="147.6">2</text>
<text x="304.7" y="147.6">1</text>
<text x="306.1" y="146.3">C6R14</text>
<text x="313.9" y="147.6">2</text>
<text x="132" y="166.6">1</text>
<text x="133.3" y="165.4">C5R20</text>
<text x="141.2" y="166.6">2</text>
<text x="163.7" y="166.6">1</text>
<text x="165.1" y="165.3">C5R24</text>
<text x="173" y="166.6">2</text>
<text x="201.8" y="166.6">1</text>
<text x="203.2" y="165.3">C5R48</text>
<text x="211.1" y="166.6">2</text>
<text x="233.6" y="166.6">1</text>
<text x="235.8" y="165.3">C6T2</text>
<text x="242.8" y="166.6">2</text>
<text x="272.9" y="166.6">1</text>
<text x="275.1" y="165.3">C5T2</text>
<text x="282.2" y="166.6">2</text>
<text x="304.7" y="166.6">1</text>
<text x="306.9" y="165.3">C5T5</text>
<text x="313.9" y="166.6">2</text>
<text x="132" y="185.7">1</text>
<text x="133.3" y="184.4">C5R19</text>
<text x="141.2" y="185.7">2</text>
<text x="163.7" y="185.7">1</text>
<text x="165.1" y="184.4">C5R56</text>
<text x="173" y="185.7">2</text>
<text x="201.8" y="185.7">1</text>
<text x="203.2" y="184.4">C6R26</text>
<text x="211.1" y="185.7">2</text>
<text x="233.6" y="185.7">1</text>
<text x="235" y="184.4">C6T16</text>
<text x="242.8" y="185.7">2</text>
<text x="272.9" y="185.7">1</text>
<text x="274.3" y="184.4">C6T17</text>
<text x="282.2" y="185.7">2</text>
<text x="304.7" y="185.7">1</text>
<text x="306.1" y="184.4">C6T13</text>
<text x="313.9" y="185.7">2</text>
<text x="133.3" y="203.5">C5R22</text>
<text x="165.9" y="203.5">C6T4</text>
<text x="203.2" y="203.5">C6R32</text>
<text x="234.9" y="203.5">C5T18</text>
<text x="274.3" y="203.4">C6R40</text>
<text x="306.1" y="203.4">C6T24</text>
<text x="132" y="204.7">1</text>
<text x="141.2" y="204.7">2</text>
<text x="163.7" y="204.7">1</text>
<text x="173" y="204.7">2</text>
<text x="201.8" y="204.7">1</text>
<text x="211.1" y="204.7">2</text>
<text x="233.6" y="204.7">1</text>
<text x="242.8" y="204.7">2</text>
<text x="272.9" y="204.7">1</text>
<text x="282.2" y="204.7">2</text>
<text x="304.7" y="204.7">1</text>
<text x="313.9" y="204.7">2</text>
<text x="132" y="223.8">1</text>
<text x="133.3" y="222.5">C5R23</text>
<text x="141.2" y="223.8">2</text>
<text x="163.7" y="223.8">1</text>
<text x="165.1" y="222.5">C5R29</text>
<text x="173" y="223.8">2</text>
<text x="201.8" y="223.8">1</text>
<text x="203.2" y="222.5">C6R29</text>
<text x="211.1" y="223.8">2</text>
<text x="233.6" y="223.8">1</text>
<text x="234.9" y="222.5">C6R30</text>
<text x="242.8" y="223.8">2</text>
<text x="272.9" y="223.8">1</text>
<text x="274.3" y="222.5">C6R41</text>
<text x="282.2" y="223.8">2</text>
</g>
</svg>
